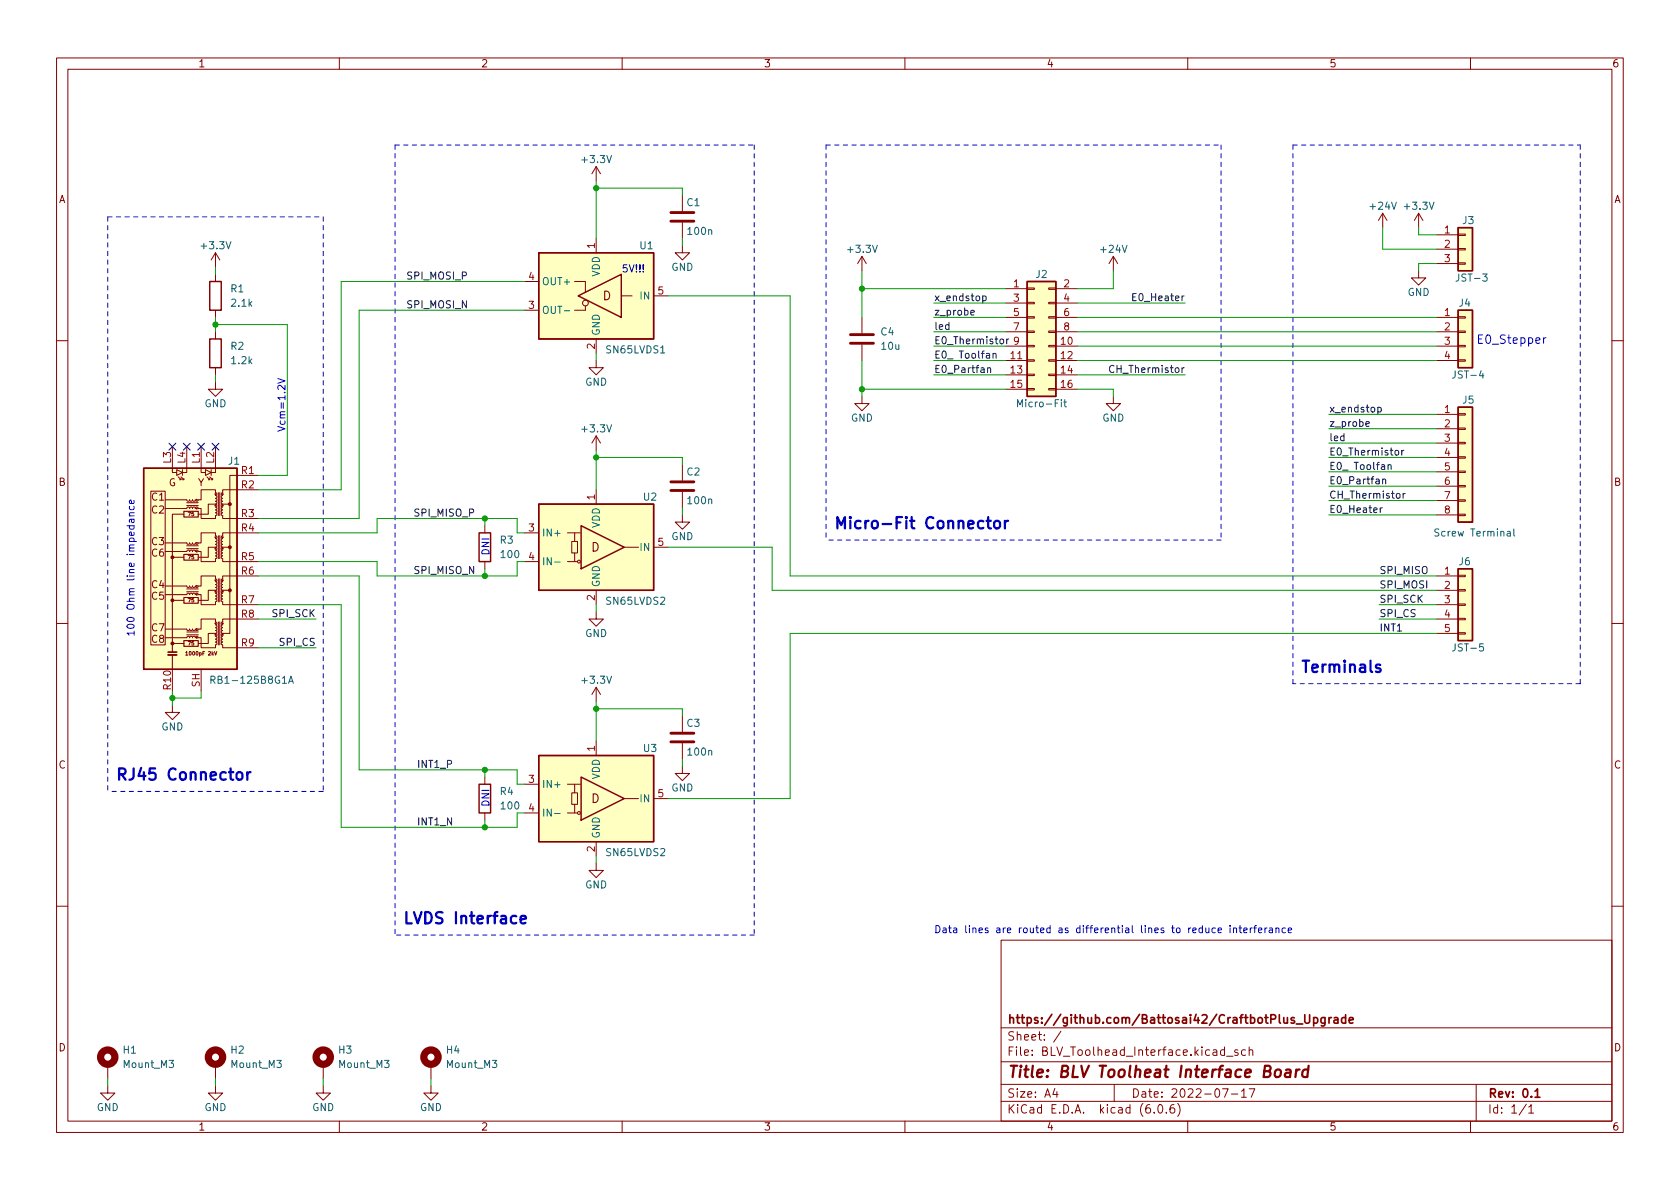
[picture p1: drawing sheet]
<svg xmlns="http://www.w3.org/2000/svg" width="297mm" height="210mm" viewBox="0 0 297 210" stroke-linecap="round" stroke-linejoin="round" font-family="sans-serif">
<g fill="none" stroke="#840000" stroke-width=".18">
<path d="M10 10.2h277v190.1h-277zM12 12.2h273v186.1h-273zM60 10.2v2M110 10.2v2M160 10.2v2M210 10.2v2M260 10.2v2M105.4 29.5v2.5M105.4 29.5l-.8 1.2M105.4 29.5l.8 1.2M120.6 34.5v2.8M120.6 39.4v2.8"/>
<path d="M244.5 37.7l-.8 1.3M244.5 37.7v2.6M244.5 37.7l.7 1.3M250.8 37.7l-.7 1.3M250.8 37.7v2.6M250.8 37.7l.8 1.3M38.1 44.7v2.5M38.1 48.5v1.3M38.1 54.9v1.2M38.1 58.7v1.2M38.1 44.7l.8 1.3M38.1 44.7l-.8 1.3"/>
<path d="M92.7 54.9h2.5M92.7 49.8h2.5M101.6 49.8h1.9v1.9M103.5 54.1v.8h-1.9M105.4 42.2v2.5M105.4 59.9v2.6M109.9 52.3h1.9M115.6 52.3h2.5M120.6 43.4v1.3h1.3l-1.3 1.3-1.2-1.3h1.2M152.4 45.3l-.8 1.3M152.4 45.3v2.6M152.4 56.1v2.8"/>
<path d="M152.4 45.3l.8 1.3M177.8 51h3.8M177.8 53.6h3.8M177.8 56.1h3.8M177.8 58.7h3.8M181.6 58.5h1.3v.3h-1.3zM181.6 56h1.3v.3h-1.3zM181.6 53.5h1.3v.2h-1.3zM181.6 50.9h1.3v.3h-1.3zM185.4 58.5h1.3v.3h-1.3zM185.4 56h1.3v.3h-1.3zM185.4 53.5h1.3v.2h-1.3z"/>
<path d="M185.4 50.9h1.3v.3h-1.3zM186.7 51h3.8M186.7 53.6h3.8M186.7 56.1h3.8M186.7 58.7h3.8M196.8 45.3l-.7 1.3M196.8 45.3v2.6M196.8 45.3l.8 1.3M250.8 47.9v1.2h1.3l-1.3 1.3-1.2-1.3h1.2M254 56.1h3.8M254 58.7h3.8M254 41.5h3.8"/>
<path d="M254 44.1h3.8M254 46.6h3.8M257.8 46.5h1.3v.2h-1.3zM257.8 43.9h1.3v.3h-1.3zM257.8 41.4h1.3v.3h-1.3zM257.8 58.5h1.3v.3h-1.3zM257.8 56h1.3v.3h-1.3zM10 60.2h2M30.5 79v4.6h.7M33 79v4.6h-.7M35.6 79v4.6h.7M38.1 79v4.6h-.8"/>
<path d="M38.1 67.6v1.2h1.3l-1.3 1.3-1.3-1.3h1.3M38.1 65v1.3M105.4 63.7v1.3h1.3l-1.3 1.3-1.3-1.3h1.3M105.4 77.1v2.5M105.4 77.1l.8 1.3M105.4 77.1l-.8 1.3M152.4 70.1v1.3h1.3l-1.3 1.2-1.3-1.2h1.3M152.4 61v2.7M177.8 61.2h3.8M177.8 63.7h3.8M177.8 66.3h3.8M177.8 68.8h3.8"/>
<path d="M181.6 68.7h1.3v.3h-1.3zM181.6 66.2h1.3v.2h-1.3zM181.6 63.6h1.3v.3h-1.3zM181.6 61.1h1.3v.2h-1.3zM185.4 68.7h1.3v.3h-1.3zM185.4 66.2h1.3v.2h-1.3zM185.4 63.6h1.3v.3h-1.3zM185.4 61.1h1.3v.2h-1.3zM186.7 61.2h3.8M186.7 63.7h3.8M186.7 66.3h3.8M186.7 68.8h3.8"/>
<path d="M196.8 70.1v1.3h1.3l-1.3 1.2-1.2-1.2h1.2M254 73.3h3.8M254 75.8h3.8M254 78.4h3.8M254 61.2h3.8M254 63.7h3.8M257.8 78.2h1.3v.3h-1.3zM257.8 75.7h1.3v.2h-1.3zM257.8 73.1h1.3v.3h-1.3zM257.8 63.6h1.3v.3h-1.3zM257.8 61.1h1.3v.2h-1.3zM285 60.2h2"/>
<path d="M26.7 86.9h2.5v27.1h-2.5zM29.2 96h3.8l.3 .3 .2-.3 .2 .3 .2-.1 .1-.2 .1 .2 .2 .1 .2-.3 .1 .2 .2 .1 .3-.3h.5v-1.8h2.5v.5l.3 .3-.3 .2 .3 .3-.1 .2-.2 .1 .2 .1v.3l-.2 .1 .2 .1 .1 .2-.3 .2M29.2 88.4h3.8l.3 .2 .2-.2 .2 .2h.2l.1-.2 .1 .2h.2l.2-.2 .1 .2h.2l.3-.2h.5v-1.8h2.5v.5l.3 .3-.3 .2 .3 .2-.1 .2-.2 .1 .2 .2v.2l-.2 .1 .2 .1 .1 .2-.3 .2M30.5 98.5h2M31.2 83.1l1.1 .5-1.1 .5zM31.5 84.3l.5 .5M32 84.6v.2h-.3M32 84.3l.5 .5M32.3 83.1v1M32.5 90.9h-2v24.4M32.5 84.6v.2h-.2M33 97h2.1"/>
<path d="M33 89.4h2.1M33 96.5h2.1M33 88.9h2.1M36.3 83.1l1 .5-1 .5zM36.6 84.3l.5 .5M37.1 84.6v.2h-.3M37.1 84.3l.5 .5M37.3 83.1v1M37.6 84.6v.2h-.3M38.1 96.8h-1.3v1.7h-1.7M38.1 89.1h-1.3v1.8h-1.7M38.1 96.8l.3 .2-.1 .2-.2 .1 .2 .2v.2l-.2 .1 .2 .1 .1 .2-.3 .2 .3 .2-.3 .3v.5h-2.5v-1.8h-.5l-.3-.2h-.2l-.1 .2-.2-.2h-.2l-.1 .2-.1-.2h-.2l-.2 .2-.2-.2-.3 .2h-3.8"/>
<path d="M38.1 89.1l.3 .3-.1 .2-.2 .1 .2 .1v.3l-.2 .1 .2 .1 .1 .2-.3 .2 .3 .2-.3 .3v.5h-2.5v-1.8h-.5l-.3-.2h-.2l-.1 .2-.2-.2h-.2l-.1 .2-.1-.2h-.2l-.2 .2-.2-.2-.3 .2h-3.8M38.6 87.1v4.1M38.6 94.7v4.1M38.9 87.1v4.1M38.9 94.7v4.1M39.4 96.8l-.3 .2 .1 .2 .2 .1-.3 .2 .1 .2 .2 .1-.2 .1-.1 .2 .3 .2-.3 .2 .3 .3v.5h6.3M39.4 89.1l-.3 .3 .1 .2 .2 .1-.3 .1 .1 .3 .2 .1-.2 .1-.1 .2 .3 .2-.3 .2 .3 .3v.5h6.3M39.4 96.8h1.2M39.4 89.1h1.2M45.7 94.2h-6.3v.5l-.3 .3 .3 .2-.3 .3 .1 .2 .2 .1-.3 .1 .1 .3 .2 .1-.2 .1-.1 .2 .3 .2M45.7 86.6h-6.3v.5l-.3 .3 .3 .2-.3 .2 .1 .2 .2 .1-.3 .2 .1 .2 .2 .1-.2 .1-.1 .2 .3 .2M45.7 84.1h-5.1v27.9h-1.2"/>
<path d="M85.7 93v1.2M85.7 99.3v1.3M92.7 94.2h2.5M92.7 99.3h2.5M100.3 94.2h2.3M100.3 99.3h1.8M101.1 95.8h1v2h-1zM101.6 94.2v1.6M101.6 97.8v1.5M105.4 86.6v2.5M110.2 96.8h2.7M115.6 96.8h2.5"/>
<path d="M120.6 91.1v1.2h1.3l-1.3 1.3-1.2-1.3h1.2M120.6 82.2v2.8M120.6 87v2.8M254 80.9h3.8M254 83.4h3.8M254 86h3.8M254 88.5h3.8M254 91.1h3.8M257.8 90.9h1.3v.3h-1.3zM257.8 88.4h1.3v.2h-1.3zM257.8 85.8h1.3v.3h-1.3zM257.8 83.3h1.3v.3h-1.3z"/>
<path d="M257.8 80.8h1.3v.2h-1.3zM10 110.2h2M29.2 111.2h3.8l.3 .3 .2-.3 .2 .3h.2l.1-.3 .1 .2 .2 .1 .2-.3 .1 .2 .2 .1 .3-.3h.5v-1.7h2.5v.5l.3 .2-.3 .3 .3 .2-.1 .2-.2 .1 .2 .2v.2l-.2 .1 .2 .1 .1 .2-.3 .2M29.2 103.6h3.8l.3 .3 .2-.3 .2 .3 .2-.1 .1-.2 .1 .2 .2 .1 .2-.3 .1 .2 .2 .1 .3-.3h.5v-1.8h2.5v.6l.3 .2-.3 .3 .3 .2-.1 .2-.2 .1 .2 .2v.2l-.2 .1 .2 .1 .1 .2-.3 .2M30.5 113.8h2M30.5 115.8v6.4M30.5 106.2h2M32.8 115.4l.2-.2v.7M32.8 115.9h.4M33 112.3h2.1M33 104.6h2.1M33 111.8h2.1"/>
<path d="M33 104.1h2.1M35.6 118.4v3.8M37.9 115.2l.2 .7 .2-.7M38.1 112h-1.3v1.8h-1.7M38.1 104.4h-1.3v1.8h-1.7M38.1 112l.3 .2-.1 .2-.2 .1 .2 .2v.2l-.2 .1 .2 .1 .1 .2-.3 .2 .3 .3-.3 .2v.5h-2.5v-1.7h-.5l-.3-.3-.2 .1-.1 .2-.2-.3-.2 .1-.1 .2-.1-.2-.2-.1-.2 .3-.2-.3-.3 .3h-3.8M38.1 104.4l.3 .2-.1 .2-.2 .1 .2 .2v.2l-.2 .1 .2 .1 .1 .2-.3 .2 .3 .3-.3 .2v.5h-2.5v-1.7h-.5l-.3-.3-.2 .1-.1 .1-.2-.2-.2 .1-.1 .1-.1-.2h-.2l-.2 .2-.2-.2-.3 .2-3.8 .1M38.6 102.4v4M38.6 110v4M38.9 102.4v4M38.9 110v4M39.4 112l-.3 .2 .1 .2 .2 .1-.3 .2 .1 .2 .2 .1-.2 .1-.1 .2 .3 .2-.3 .3 .3 .2v.5h6.3"/>
<path d="M39.4 104.4l-.3 .2 .1 .2 .2 .1-.3 .2 .1 .2 .2 .1-.2 .1-.1 .2 .3 .2-.3 .3 .3 .2v.5h6.3M39.4 104.4h1.2M45.7 109.5h-6.3v.5l-.3 .2 .3 .3-.3 .2 .1 .2 .2 .1-.3 .2 .1 .2 .2 .1-.2 .1-.1 .2 .3 .2M45.7 101.8h-6.3v.6l-.3 .2 .3 .3-.3 .2 .1 .2 .2 .1-.3 .2 .1 .2 .2 .1-.2 .1-.1 .2 .3 .2M105.4 108.2v1.3h-1.3l1.3 1.2 1.3-1.2h-1.3M105.4 104.4v2.5M254 104.4h3.8M254 101.8h3.8M254 106.9h3.8M254 109.5h3.8M254 112h3.8M257.8 111.9h1.3v.2h-1.3z"/>
<path d="M257.8 109.3h1.3v.3h-1.3zM257.8 106.8h1.3v.3h-1.3zM257.8 104.3h1.3v.2h-1.3zM257.8 101.7h1.3v.3h-1.3zM285 110.2h2M30.5 124.7v1.3h1.2l-1.2 1.2-1.3-1.2h1.3M85.7 137.4v1.3M92.7 138.7h2.5M100.3 138.7h2.3M101.6 138.7v1.5M105.4 121.5v2.6M105.4 131.1v2.5"/>
<path d="M105.4 121.5l.8 1.3M105.4 121.5l-.8 1.3M120.6 135.5v1.3h1.3l-1.3 1.2-1.2-1.2h1.2M120.6 126.6v2.8M120.6 131.4v2.8M85.7 143.8v1.2M92.7 143.8h2.5M100.3 143.8h1.8M101.1 140.2h1v2h-1zM101.6 142.2v1.6M105.4 152.6v1.3h-1.3l1.3 1.3 1.3-1.3h-1.3M105.4 148.8v2.6"/>
<path d="M110.2 141.2h2.7M115.6 141.2h2.5M10 160.2h2M177 166.3h108v32h-108zM285 160.2h2M19 192v1.3h-1.2l1.2 1.3 1.3-1.3h-1.3M19 188.2v2.5M38.1 192v1.3h-1.3l1.3 1.3 1.3-1.3h-1.3M38.1 188.2v2.5M57.1 192v1.3h-1.2l1.2 1.3 1.3-1.3h-1.3M57.1 188.2v2.5M60 198.3v2"/>
<path d="M76.2 192v1.3h-1.3l1.3 1.3 1.3-1.3h-1.3M76.2 188.2v2.5M110 198.3v2M160 198.3v2M177 194.8h108M177 191.8h108M177 187.8h108M177 181.8h108M186.5 192.5l-.4 1h1M186.9 193v1M187.6 182.4l-1.3 1.9M197 191.8v3"/>
<path d="M204.1 196.7v.1M204.9 195.4l.2-.1a.81 .81 0 0 1 .6 .7 .81 .81 0 0 1-.3 .8h-.2a.81 .81 0 0 1-.6-.6 .81 .81 0 0 1 .3-.8zM206.2 196.7v.1M207.6 195.3a.59 .59 0 0 0-.7 .7v.5l.1 .3h.4l.2-.1 .1-.5-.1-.2-.5-.1-.2 .3M208.2 195.1a1.72 1.72 0 0 1 0 2.3M210 198.3v2M216.1 192.5h1l-.6 1.5M216.5 185.7l-.4-.1-.3 .3v.4l.1 .3h.6M216.5 185.1v1.5M216.9 186.8h1.1M217.7 193.5h1.2M218.9 185.7l-.4-.1-.2 .2 .1 .3 .5 .1v.4h-.6"/>
<path d="M219.5 193l.4-.5v1.5M219.5 194h.9M220.2 185.7l-.4-.1-.3 .3v.4l.1 .3h.6M220.9 192.5h1l-.7 1.5M220.9 185.8l.2-.2 .3 .1 .1 .9M220.9 185.1v1.5M260 198.3v2M261 191.8v6.5M269.9 195.3l-1.3 1.9M270.3 195.8l.4-.5v1.5M270.3 196.8h.9"/>
<circle cx="103.5" cy="53.6" r=".51"/>
<circle cx="102.4" cy="99.3" r=".25"/>
<circle cx="102.4" cy="143.8" r=".25"/>
</g>
<g fill="none" stroke="#840000" stroke-width=".3">
<path d="M29.7 115.3h1.5M230.7 179.4v1.2l.3 .3h.4l.2-.3v-1.2M232.3 179.9v1.5M234.3 179.9v1.2l-.3 .3h-.4M235 179.9v1M235.4 179.9l-.3 .1-.1 .2M237.9 179.4v1.5M232.3 180l.4-.1 .3 .3v.4l-.2 .3h-.5M234.3 180l-.5-.1-.2 .3v.4l.1 .3h.6M235.9 180h.6l.1 .9M236.6 180.3l-.5 .1a.29 .29 0 0 0-.3 .2 .29 .29 0 0 0 .3 .3h.5M237.9 180l-.4-.1-.3 .3v.4l.1 .3h.6"/>
<path d="M238.6 180.4l.7-.1-.1-.3-.4-.1-.2 .2v.8h.6M271.4 193l.4-.5v1.5M271.4 194h.9"/>
</g>
<path d="M225.6 189.3a.52 .52 0 0 1 .5-.2 .52 .52 0 0 1 .4 .4l-.1 .6a.55 .55 0 0 1-.5 .4 .55 .55 0 0 1-.5-.4zM227.4 189.2l.2-.1 .5 .1v1.3M228.2 189.6l-.7 .1a.4 .4 0 0 0-.3 .3 .4 .4 0 0 0 .2 .5l.7-.1M229.2 189.1l-.2 1.4M229.8 189.1l-.4 .1-.2 .3M231.3 189.2a.66 .66 0 0 0-1 .3l-.1 .6 .2 .3 .2 .1 .5-.1M231.4 188.5l-.3 2" fill="none" stroke="#840000" stroke-width=".4"/>
<path d="M118.6 39.1h4.1M118.6 37.6h4.1M150.4 59.2h4M150.4 60.7h4M118.6 86.7h4.1M118.6 85.2h4.1M118.6 131.2h4.1M118.6 129.7h4.1" fill="none" stroke="#840000" stroke-width=".51"/>
<g fill="#ffffc2" stroke="#ffffc2" stroke-width=".18">
<path d="M25.4 82.8h16.5v35.6h-16.5z"/>
<path d="M257.8 72h2.5v20.3h-2.5z"/>
<path d="M257.8 100.6h2.5v12.7h-2.5z"/>
<path d="M181.6 49.8h5.1v20.3h-5.1z"/>
<path d="M95.2 133.6h20.4v15.2h-20.4z"/>
<path d="M257.8 40.3h2.5v7.6h-2.5z"/>
<path d="M95.2 89.1h20.4v15.3h-20.4z"/>
<path d="M95.2 44.7h20.4v15.2h-20.4z"/>
<path d="M257.8 54.9h2.5v10.1h-2.5z"/>
</g>
<g fill="none" stroke="#840000" stroke-width=".25">
<path d="M37.1 49.8h2v5.1h-2zM37.1 59.9h2v5.1h-2zM95.2 44.7h20.4v15.2h-20.4zM102.2 52.3l7.7-3.8v7.6zM181.6 49.8h5.1v20.3h-5.1zM257.8 40.3h2.5v7.6h-2.5zM257.8 54.9h2.5v10.1h-2.5zM257.8 72h2.5v20.3h-2.5zM25.4 82.8h16.5v35.6h-16.5zM84.7 94.2h2v5.1h-2zM95.2 89.1h20.4v15.3h-20.4zM102.7 93l7.7 3.8-7.7 3.8z"/>
<path d="M257.8 100.6h2.5v12.7h-2.5zM84.7 138.7h2v5.1h-2zM95.2 133.6h20.4v15.2h-20.4zM102.7 137.4l7.7 3.8-7.7 3.8z"/>
</g>
<g fill="#840000" stroke="#840000" stroke-width=".18">
<circle cx="30.5" cy="113.8" r=".25"/>
<circle cx="30.5" cy="106.2" r=".25"/>
<circle cx="30.5" cy="98.5" r=".25"/>
<circle cx="34.8" cy="112.8" r=".08"/>
<circle cx="34.8" cy="111.2" r=".08"/>
<circle cx="34.8" cy="105.2" r=".08"/>
<circle cx="34.8" cy="103.6" r=".08"/>
<circle cx="34.8" cy="97.6" r=".08"/>
<circle cx="34.8" cy="96" r=".08"/>
<circle cx="34.8" cy="89.9" r=".08"/>
<circle cx="34.8" cy="88.4" r=".08"/>
<circle cx="38.1" cy="112.3" r=".08"/>
<circle cx="38.1" cy="110.2" r=".08"/>
<circle cx="38.1" cy="104.6" r=".08"/>
<circle cx="38.1" cy="102.6" r=".08"/>
<circle cx="38.1" cy="97" r=".08"/>
<circle cx="38.1" cy="95" r=".08"/>
<circle cx="38.1" cy="89.4" r=".08"/>
<circle cx="38.1" cy="87.4" r=".08"/>
<circle cx="39.4" cy="112.3" r=".08"/>
<circle cx="39.4" cy="110.2" r=".08"/>
<circle cx="39.4" cy="104.6" r=".08"/>
<circle cx="39.4" cy="102.6" r=".08"/>
<circle cx="39.4" cy="97" r=".08"/>
<circle cx="39.4" cy="95" r=".08"/>
<circle cx="39.4" cy="89.4" r=".08"/>
<circle cx="39.4" cy="87.4" r=".08"/>
<circle cx="40.6" cy="104.4" r=".25"/>
<circle cx="40.6" cy="96.8" r=".25"/>
<circle cx="40.6" cy="89.1" r=".25"/>
</g>
<path d="M32.5 98h2.6v1.1h-2.6zM32.5 90.4h2.6v1h-2.6zM32.5 113.3h2.6v1h-2.6zM32.5 105.7h2.6v1h-2.6z" fill="none" stroke="#840000" stroke-width=".2"/>
<path d="M29.7 115.8h1.5" fill="none" stroke="#840000" stroke-width=".33"/>
<path d="M99.8 54.9h.9M179.9 71.9v-1.2l.4 .9 .5-.9v1.2M188.1 71.1h.5M188.3 70.7v1.1l.3 .1M98.1 99.4h.9M266.5 94h.5l.1 .8M267.1 94.3h-.5l-.2 .2 .2 .3 .5-.1M267.7 93.5v1.1l.1 .2M37.3 120.2h.6l.1-.2v-.3l-.7-.1v1.2M51 120.8l.4-1.2 .5 1.2M51.1 120.5h.6M98.1 143.8h.9" fill="none" stroke="#006464" stroke-width=".18"/>
<g fill="none" stroke="#840000" stroke-width="1.3">
<circle cx="19" cy="186.9" r="1.27"/>
<circle cx="38.1" cy="186.9" r="1.27"/>
<circle cx="57.1" cy="186.9" r="1.27"/>
<circle cx="76.2" cy="186.9" r="1.27"/>
</g>
<g fill="none" stroke="#0f0f0f" stroke-width=".18">
<path d="M171.6 55.3l.7-.1-.1-.3h-.4l-.2 .2 .1 .6h.5M173.8 52.4l.3-.1 .3 .3-.2 .5h-.4M178 60v.8M178.4 60l-.4 .2M200.3 52.5h.4M200.9 51.9h-.6v1.3h.6M174.6 65.2l.2-.2 .3 .1 .1 .8M174.6 65v.9M175.6 62.6l.2-.1 .3 .1v.7M175.6 62.5v.8M176.9 60h.3l.3 .2v.4l-.3 .2-.3-.1-.1-.1zM197 64.7a.6 .6 0 0 0-.9 .5 .6 .6 0 0 0 .6 .7l.3-.1"/>
<path d="M241.5 75l.6-.1-.1-.3h-.3l-.2 .1 .1 .6h.4M243.6 72.1l.4-.1 .2 .3-.1 .5h-.5M246.8 79.7l.3-.1 .2 .3v.3l-.2 .3-.3-.1-.2-.2zM247.8 79.6v.9M248.2 79.6l-.4 .3M244 89.8v.8M244.4 89.8l-.4 .2M244.5 84.8l.1-.1 .3 .1 .1 .8M244.5 84.7v.9M245.4 82.3l.2-.1h.3l.1 .8M245.4 82.2v.8M248.1 87.3v.8"/>
<path d="M248.5 87.3l-.4 .2"/>
</g>
<g fill="none" stroke="#0000c2" stroke-width=".18">
<path d="M272.9 59.7v1M273.3 59.7l-.2 .1-.2 .2M49.1 66.9l1.3 .5-1.3 .4M22.9 91.2h.8M22.9 89.5v.4l.2 .2 .6-.1v-.5M23.2 91.8v.4l.2 .2 .3-.2v-.4M23.7 88.5v.4l-.2 .1h-.6v-.5l.3-.1 .1 .6M23.7 91.8l-.8 .1v.5M23.7 90.7h-.8v.3l.1 .2M215.4 164.5l.6-.1-.1-.2-.3-.1-.2 .2v.6h.5M217.5 163.7v.1M217.5 164.1v.8"/>
<path d="M218.1 164.2l.2-.1 .3 .1v.7M218.1 164.1v.8M219.1 164.1h.4M219.2 163.7v1.1l.3 .1M219.9 164.5l.6-.1v-.2l-.4-.1-.2 .2 .1 .6h.5M221.1 164.1v.8M221.4 164.1l-.3 .2M221.7 164.1h.4M222.1 163.7l-.3 .2v1M222.5 164.5l.6-.1v-.2l-.4-.1-.2 .2 .1 .6h.5M223.7 164.1v.8M224 164.1l-.3 .2"/>
<path d="M224.4 164.2h.5l.1 .7M225 164.4l-.4 .1-.2 .1 .2 .3h.4M225.6 164.2l.2-.1 .3 .1v.7M225.6 164.1v.8M227.3 164.2l-.4-.1-.2 .2 .1 .6h.5M227.8 164.5l.6-.1-.1-.2-.3-.1-.2 .2v.6h.5"/>
</g>
<path d="M174.4 92.1h.8M174.7 91.4v1.7l.1 .2 .4 .1M176 92.2a.54 .54 0 0 1 .8 .3v.6a.54 .54 0 0 1-.5 .4 .54 .54 0 0 1-.5-.4v-.6zM177.7 92.1v1.3M178.2 92.1a.51 .51 0 0 0-.5 .4M244 117.6l-.4-.1-.3 .3 .1 .3 .6 .2 .1 .2-.1 .2-.2 .1-.5-.1M42 136.6a.54 .54 0 0 1 .9 .3v.6a.54 .54 0 0 1-.6 .4 .54 .54 0 0 1-.5-.4v-.6zM43.7 136.5v1.4M44.3 136.5a.51 .51 0 0 0-.6 .4M92 162.6l1-.2-.1-.4-.6-.1-.3 .3 .1 1 .2 .1 .6-.1" fill="none" stroke="#0000c2" stroke-width=".4"/>
<g fill="none" stroke="#0000c2" stroke-width=".18" stroke-dasharray=".8 .8">
<path d="M19 38.3h38.1M19 38.3v101.6M57.1 38.3v101.6M69.8 25.6h63.5M69.8 25.6v139.7M133.3 25.6v139.7M146 25.6h69.9M146 25.6v69.9M215.9 25.6v69.9M228.6 25.6h50.8M228.6 25.6v95.3M279.4 25.6v95.3"/>
<path d="M215.9 95.5h-69.9M57.1 139.9h-38.1M279.4 120.9h-50.8M133.3 165.3h-63.5"/>
</g>
<g fill="none" stroke="#009600" stroke-width=".18">
<path d="M105.4 32v10.2M105.4 33.3h15.2v1.2M38.1 47.2v1.3M38.1 56.1v2.6M38.1 57.4h12.7v26.7h-5.1M92.7 54.9h-29.2v36.8h-17.8M92.7 49.8h-32.4v36.8h-14.6M118.1 52.3h21.6v49.5h114.3M120.6 42.2v1.2M152.4 47.9v8.2M152.4 51h25.4M165.1 58.7h12.7"/>
<path d="M165.1 56.1h12.7M165.1 53.6h12.7M190.5 58.7h63.5M190.5 56.1h63.5M190.5 53.6h19M196.8 47.9v3.1h-6.3M244.5 40.3v3.8h9.5M250.8 40.3v1.2h3.2M254 46.6h-3.2v1.3M38.1 66.3v1.3M105.4 62.5v1.2M105.4 79.6v7"/>
<path d="M152.4 63.7v6.4M152.4 68.8h25.4M165.1 63.7h12.7M165.1 66.3h12.7M165.1 61.2h12.7M190.5 63.7h63.5M190.5 68.8h6.3v1.3M190.5 66.3h19M190.5 61.2h63.5M234.9 73.3h19.1M234.9 78.4h19.1M234.9 75.8h19.1"/>
<path d="M45.7 94.2h21v-2.5h24.7v2.5h1.3M45.7 99.3h21v2.5h24.7v-2.5h1.3M85.7 91.7v1.3M105.4 80.9h15.2v1.3M118.1 96.8h18.4v7.6h117.5M120.6 89.8v1.3M234.9 91.1h19.1M234.9 80.9h19.1M234.9 86h19.1M234.9 83.4h19.1M234.9 88.5h19.1M45.7 106.9h14.6v39.4h31.1v-2.5h1.3"/>
<path d="M45.7 114.5h10.2M45.7 101.8h17.8v34.3h27.9v2.6h1.3M45.7 109.5h10.2M85.7 100.6v1.2M105.4 106.9v1.3M243.8 106.9h10.2M243.8 109.5h10.2M254 112h-114.3v29.2h-21.6M30.5 122.2v2.5M35.6 122.2v1.2h-5.1M85.7 136.1v1.3M105.4 124.1v7"/>
<path d="M105.4 125.3h15.2v1.3M120.6 134.2v1.3M85.7 145v1.3M105.4 151.4v1.2M19 190.7v1.3M38.1 190.7v1.3M57.1 190.7v1.3M76.2 190.7v1.3"/>
</g>
<path d="M29.9 78.4l1.2 1.2M31.1 78.4l-1.2 1.2M32.4 78.4l1.2 1.2M33.6 78.4l-1.2 1.2M35 78.4l1.2 1.2M36.2 78.4l-1.2 1.2M37.5 78.4l1.2 1.2M38.7 78.4l-1.2 1.2" fill="none" stroke="#000084" stroke-width=".18"/>
<g fill="#009600" stroke="#009600" stroke-width=".18">
<circle cx="30.5" cy="123.4" r=".46"/>
<circle cx="85.7" cy="146.3" r=".46"/>
<circle cx="105.4" cy="125.3" r=".46"/>
<circle cx="85.7" cy="136.1" r=".46"/>
<circle cx="152.4" cy="51" r=".46"/>
<circle cx="152.4" cy="68.8" r=".46"/>
<circle cx="85.7" cy="91.7" r=".46"/>
<circle cx="105.4" cy="80.9" r=".46"/>
<circle cx="105.4" cy="33.3" r=".46"/>
<circle cx="85.7" cy="101.8" r=".46"/>
<circle cx="38.1" cy="57.4" r=".46"/>
</g>
<g font-size="2.8" fill="#0000c2">
<text x="147.3" y="93.5">Micro-Fit Connector</text>
<text x="229.9" y="118.9">Terminals</text>
<text x="20.3" y="138">RJ45 Connector</text>
<text x="71.1" y="163.4">LVDS Interface</text>
</g>
<text font-size="2.8" fill="#840000" x="178" y="190.6">Title: BLV Toolheat Interface Board</text>
<g font-size="2.1" fill="#840000">
<text x="106.5" y="53.1">D</text>
<text x="104.5" y="97.5">D</text>
<text x="104.5" y="142">D</text>
<text x="178" y="184">Sheet: /</text>
<text x="178" y="181">https://github.com/Battosai42/CraftbotPlus_Upgrade</text>
<text x="178" y="186.7">File: BLV_Toolhead_Interface.kicad_sch</text>
<text x="178" y="196.9">KiCad E.D.A. kicad (6.0.6)</text>
<text x="178" y="194.1">Size: A4</text>
<text x="200" y="194.1">Date: 2022-07-17</text>
<text x="263" y="194.1">Rev: 0.1</text>
<text x="263" y="196.9">Id: 1/1</text>
</g>
<text font-size="2.1" fill="#0000c2" x="261" y="60.8">E0_Stepper</text>
<g font-size="1.8" fill="#840000">
<text x="35" y="11.9">1</text>
<text x="85" y="11.9">2</text>
<text x="135" y="11.9">3</text>
<text x="185" y="11.9">4</text>
<text x="235" y="11.9">5</text>
<text x="285" y="11.9">6</text>
<text x="10.3" y="35.9">A</text>
<text x="285.3" y="35.9">A</text>
<text x="10.3" y="85.9">B</text>
<text x="26.8" y="88.5">C1</text>
<text x="29.8" y="86">G</text>
<text x="35" y="86">Y</text>
<text x="285.3" y="85.9">B</text>
<text x="26.8" y="90.8">C2</text>
<text x="26.8" y="96.4">C3</text>
<text x="26.8" y="98.4">C6</text>
<text x="26.8" y="104">C4</text>
<text x="26.8" y="106">C5</text>
<text x="26.8" y="111.6">C7</text>
<text x="26.8" y="113.7">C8</text>
<text x="10.3" y="135.9">C</text>
<text x="285.3" y="135.9">C</text>
<text x="10.3" y="185.9">D</text>
<text x="285.3" y="185.9">D</text>
<text x="35" y="199.9">1</text>
<text x="85" y="199.9">2</text>
<text x="135" y="199.9">3</text>
<text x="185" y="199.9">4</text>
<text x="235" y="199.9">5</text>
<text x="285" y="199.9">6</text>
</g>
<g font-size="1.8" fill="#006464">
<text x="103.1" y="28.8">+3.3V</text>
<text x="121.5" y="36.4">C1</text>
<text x="121.7" y="41.5">100n</text>
<text x="242.4" y="37.1">+24V</text>
<text x="248.5" y="37.1">+3.3V</text>
<text x="258.6" y="39.6">J3</text>
<text x="35.8" y="44.1">+3.3V</text>
<text x="113.2" y="44.1">U1</text>
<text x="118.7" y="47.9">GND</text>
<text x="150.1" y="44.7">+3.3V</text>
<text x="194.8" y="44.7">+24V</text>
<text x="40.8" y="51.7">R1</text>
<text x="95.8" y="50.4">OUT+</text>
<text x="106" y="48.9" transform="rotate(-90 106 48.9)">VDD</text>
<text x="113.3" y="53">IN</text>
<text x="183.2" y="49.1">J2</text>
<text x="248.9" y="52.3">GND</text>
<text x="257.8" y="49.8">JST-3</text>
<text x="41" y="54.2">2.1k</text>
<text x="95.8" y="55.5">OUT-</text>
<text x="106" y="59.4" transform="rotate(-90 106 59.4)">GND</text>
<text x="155.8" y="59.3">C4</text>
<text x="258" y="54.2">J4</text>
<text x="40.8" y="61.8">R2</text>
<text x="41" y="64.4">1.2k</text>
<text x="107.3" y="62.5">SN65LVDS1</text>
<text x="155.9" y="61.8">10u</text>
<text x="103.4" y="68.2">GND</text>
<text x="257.2" y="66.9">JST-4</text>
<text x="258.6" y="71.4">J5</text>
<text x="36.1" y="72">GND</text>
<text x="103.1" y="76.4">+3.3V</text>
<text x="150.4" y="74.5">GND</text>
<text x="180.4" y="72">Micro-Fit</text>
<text x="194.9" y="74.5">GND</text>
<text x="40.4" y="82.2">J1</text>
<text x="113.8" y="88.5">U2</text>
<text x="121.5" y="84.1">C2</text>
<text x="121.7" y="89.1">100n</text>
<text x="95.8" y="94.9">IN+</text>
<text x="106" y="93.4" transform="rotate(-90 106 93.4)">VDD</text>
<text x="118.7" y="95.5">GND</text>
<text x="254.2" y="94.9">Screw Terminal</text>
<text x="88.5" y="96.1">R3</text>
<text x="88.7" y="98.7">100</text>
<text x="95.8" y="99.9">IN-</text>
<text x="113.3" y="97.4">IN</text>
<text x="258" y="99.9">J6</text>
<text x="106" y="103.9" transform="rotate(-90 106 103.9)">GND</text>
<text x="107.3" y="106.9">SN65LVDS2</text>
<text x="103.4" y="112.6">GND</text>
<text x="257.2" y="115.2">JST-5</text>
<text x="38" y="120.9">RB1-125B8G1A</text>
<text x="103.1" y="120.9">+3.3V</text>
<text x="28.5" y="129.2">GND</text>
<text x="121.5" y="128.5">C3</text>
<text x="106" y="137.8" transform="rotate(-90 106 137.8)">VDD</text>
<text x="113.8" y="133">U3</text>
<text x="121.7" y="133.6">100n</text>
<text x="88.5" y="140.6">R4</text>
<text x="88.7" y="143.1">100</text>
<text x="95.8" y="139.3">IN+</text>
<text x="113.3" y="141.9">IN</text>
<text x="118.7" y="139.9">GND</text>
<text x="95.8" y="144.4">IN-</text>
<text x="106" y="148.3" transform="rotate(-90 106 148.3)">GND</text>
<text x="107.3" y="151.4">SN65LVDS2</text>
<text x="103.4" y="157.1">GND</text>
<text x="21.8" y="186.3">H1</text>
<text x="21.9" y="188.8">Mount_M3</text>
<text x="40.9" y="186.3">H2</text>
<text x="41" y="188.8">Mount_M3</text>
<text x="59.9" y="186.3">H3</text>
<text x="60" y="188.8">Mount_M3</text>
<text x="79" y="186.3">H4</text>
<text x="79.1" y="188.8">Mount_M3</text>
<text x="17.1" y="196.5">GND</text>
<text x="36.1" y="196.5">GND</text>
<text x="55.2" y="196.5">GND</text>
<text x="74.2" y="196.5">GND</text>
</g>
<g font-size="1.8" fill="#a90000">
<text x="255.4" y="41.3">1</text>
<text x="105.2" y="43.9" transform="rotate(-90 105.2 43.9)">1</text>
<text x="255.4" y="43.8">2</text>
<text x="255.4" y="46.3">3</text>
<text x="93.5" y="49.5">4</text>
<text x="116.3" y="52.1">5</text>
<text x="179.2" y="50.8">1</text>
<text x="179.2" y="53.3">3</text>
<text x="188.1" y="50.8">2</text>
<text x="188.1" y="53.3">4</text>
<text x="93.5" y="54.6">3</text>
<text x="179.2" y="55.9">5</text>
<text x="179.2" y="58.4">7</text>
<text x="188.1" y="55.9">6</text>
<text x="188.1" y="58.4">8</text>
<text x="255.4" y="55.9">1</text>
<text x="255.4" y="58.4">2</text>
<text x="105.2" y="61.7" transform="rotate(-90 105.2 61.7)">2</text>
<text x="178.7" y="63.5">11</text>
<text x="179.2" y="61">9</text>
<text x="187.6" y="61">10</text>
<text x="187.6" y="63.5">12</text>
<text x="255.4" y="61">3</text>
<text x="255.4" y="63.5">4</text>
<text x="178.7" y="66">13</text>
<text x="178.7" y="68.6">15</text>
<text x="187.6" y="66">14</text>
<text x="187.6" y="68.6">16</text>
<text x="255.4" y="73">1</text>
<text x="255.4" y="75.6">2</text>
<text x="30.2" y="81.9" transform="rotate(-90 30.2 81.9)">L3</text>
<text x="32.8" y="81.9" transform="rotate(-90 32.8 81.9)">L4</text>
<text x="35.3" y="81.9" transform="rotate(-90 35.3 81.9)">L1</text>
<text x="37.8" y="81.9" transform="rotate(-90 37.8 81.9)">L2</text>
<text x="42.7" y="83.8">R1</text>
<text x="255.4" y="78.1">3</text>
<text x="255.4" y="80.6">4</text>
<text x="255.4" y="83.2">5</text>
<text x="42.7" y="86.4">R2</text>
<text x="105.2" y="88.4" transform="rotate(-90 105.2 88.4)">1</text>
<text x="255.4" y="85.7">6</text>
<text x="255.4" y="88.3">7</text>
<text x="42.7" y="91.4">R3</text>
<text x="42.7" y="94">R4</text>
<text x="93.5" y="94">3</text>
<text x="255.4" y="90.8">8</text>
<text x="42.7" y="99.1">R5</text>
<text x="42.7" y="101.6">R6</text>
<text x="93.5" y="99.1">4</text>
<text x="116.3" y="96.5">5</text>
<text x="255.4" y="101.6">1</text>
<text x="42.7" y="106.7">R7</text>
<text x="105.2" y="106.2" transform="rotate(-90 105.2 106.2)">2</text>
<text x="255.4" y="104.1">2</text>
<text x="255.4" y="106.7">3</text>
<text x="42.7" y="109.2">R8</text>
<text x="255.4" y="109.2">4</text>
<text x="255.4" y="111.8">5</text>
<text x="42.7" y="114.3">R9</text>
<text x="30.2" y="121.9" transform="rotate(-90 30.2 121.9)">R10</text>
<text x="35.3" y="121.5" transform="rotate(-90 35.3 121.5)">SH</text>
<text x="105.2" y="132.8" transform="rotate(-90 105.2 132.8)">1</text>
<text x="93.5" y="138.4">3</text>
<text x="93.5" y="143.5">4</text>
<text x="116.3" y="141">5</text>
<text x="105.2" y="150.6" transform="rotate(-90 105.2 150.6)">2</text>
</g>
<g font-size="1.8" fill="#0f0f0f">
<text x="71.8" y="49.4">SPI_MOSI_P</text>
<text x="165.1" y="53.2">x_endstop</text>
<text x="200.9" y="53.2">E0_Heater</text>
<text x="71.8" y="54.5">SPI_MOSI_N</text>
<text x="165.1" y="55.8">z_probe</text>
<text x="165.1" y="58.3">led</text>
<text x="165.1" y="65.9">E0_Partfan</text>
<text x="165.1" y="63.4">E0_ Toolfan</text>
<text x="165.1" y="60.9">E0_Thermistor</text>
<text x="196.8" y="65.9">CH_Thermistor</text>
<text x="234.9" y="72.9">x_endstop</text>
<text x="234.9" y="75.5">z_probe</text>
<text x="234.9" y="80.5">E0_Thermistor</text>
<text x="234.9" y="78">led</text>
<text x="234.9" y="83.1">E0_ Toolfan</text>
<text x="234.9" y="88.2">CH_Thermistor</text>
<text x="234.9" y="85.6">E0_Partfan</text>
<text x="73" y="91.3">SPI_MISO_P</text>
<text x="234.9" y="90.7">E0_Heater</text>
<text x="73" y="101.5">SPI_MISO_N</text>
<text x="243.8" y="101.5">SPI_MISO</text>
<text x="243.8" y="106.6">SPI_SCK</text>
<text x="243.8" y="104">SPI_MOSI</text>
<text x="48.3" y="109.1">SPI_SCK</text>
<text x="243.8" y="109.1">SPI_CS</text>
<text x="243.8" y="111.7">INT1</text>
<text x="49.6" y="114.2">SPI_CS</text>
<text x="73.7" y="135.8">INT1_P</text>
<text x="73.7" y="145.9">INT1_N</text>
</g>
<g font-size="1.8" fill="#0000c2">
<text x="109.9" y="48.2">5V!!!</text>
<text x="50.5" y="76.4" transform="rotate(-90 50.5 76.4)">Vcm=1.2V</text>
<text x="86.5" y="98.3" transform="rotate(-90 86.5 98.3)">DNI</text>
<text x="23.8" y="112.6" transform="rotate(-90 23.8 112.6)">100 Ohm line impedance</text>
<text x="86.5" y="142.7" transform="rotate(-90 86.5 142.7)">DNI</text>
<text x="165.1" y="165">Data lines are routed as differential lines to reduce interferance</text>
</g>
<g font-size=".9" fill="#840000">
<text x="33.3" y="91.2">75</text>
<text x="33.3" y="98.9">75</text>
<text x="33.3" y="106.5">75</text>
<text x="33.1" y="115.9">1000pF 2kV</text>
<text x="33.3" y="114.1">75</text>
</g>
</svg>
